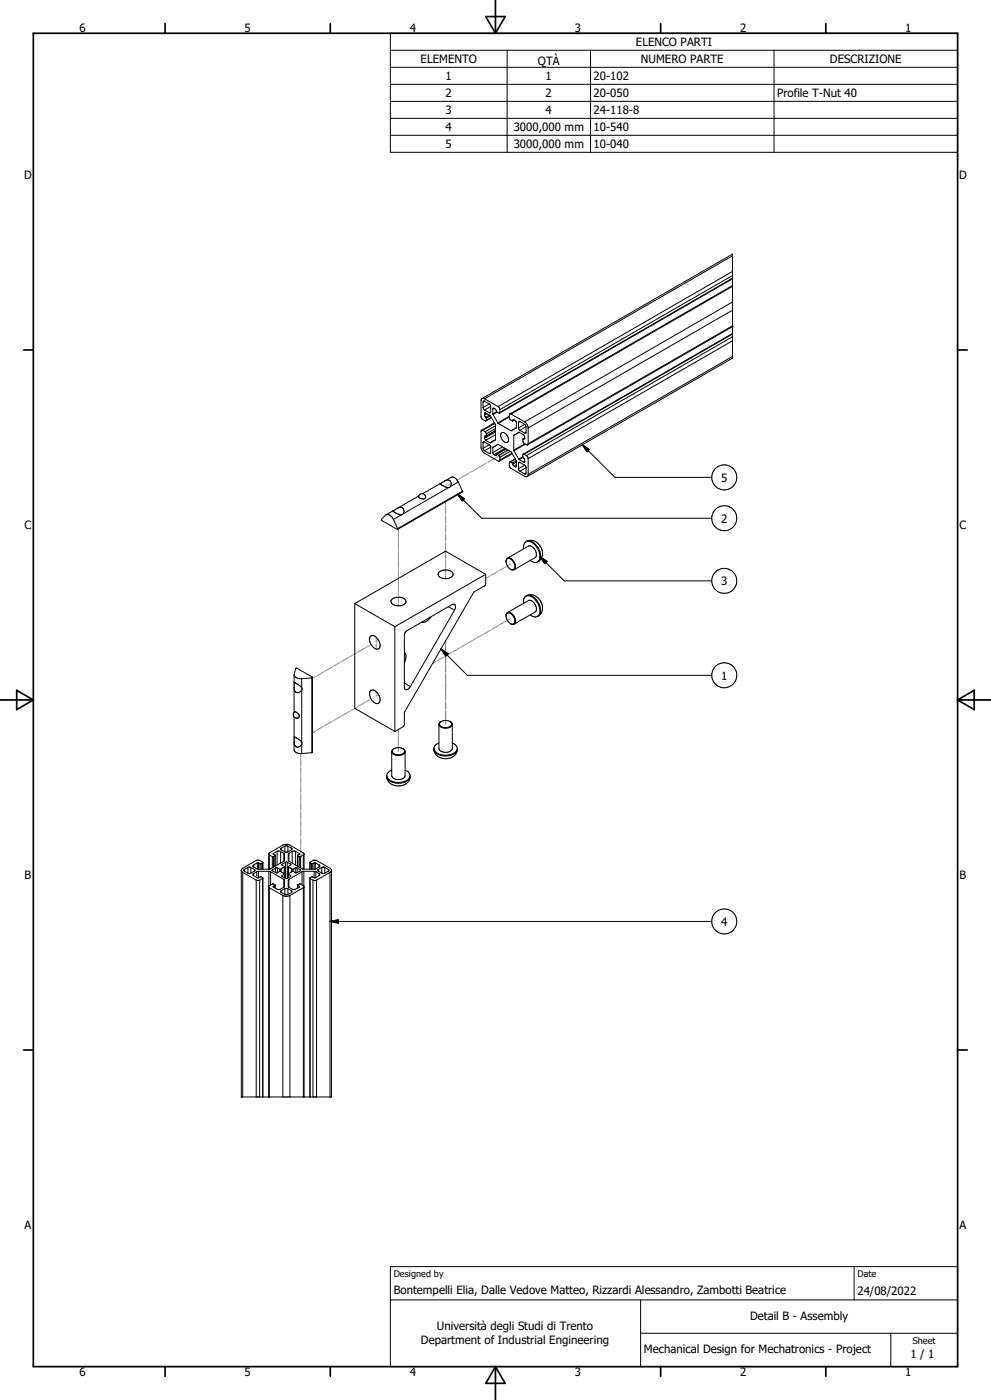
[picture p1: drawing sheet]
<svg xmlns="http://www.w3.org/2000/svg" width="297mm" height="420mm" viewBox="0 0 297 420" stroke-linecap="round" stroke-linejoin="round" font-family="sans-serif">
<g fill="none" stroke="#8c8c8c" stroke-width=".3">
<path d="M145.7 139l-2 1.2M146 138.8h.1M148.3 137.5l-2 1.2M148.5 137.3h.1M150.9 136l-2.1 1.2M151.2 135.8l-.1 .1M152.4 135.1l-1 .6M119.4 158.7v1M119.4 160h.1M133.6 150.5v1.1M133.6 151.8v.1M133.6 152.1v2.1"/>
<path d="M133.6 154.5h.1M133.6 154.8v2.1M133.6 157.2h.1M133.6 157.5v2.1M133.6 159.9h.1M133.9 145.8l-.4 .2M134.7 145.3l-.4 .3M138 143.4l-1 .6M138.3 143.3h.1M140.6 142l-2 1.1M140.9 141.8h-.1M143.2 140.5l-2.1 1.1"/>
<path d="M143.4 140.3h.1M119.4 160.3v2.1M119.4 162.7h.1M119.4 163v2.1M119.4 165.4h.1M119.4 165.7v2.1M119.4 168v.1M119.4 168.3v2.1M119.4 170.7h.1M119.4 171v2.1M119.4 173.4h.1M119.4 173.7v2.1"/>
<path d="M119.4 176v.1M119.4 176.4v2.1M119.4 178.7v.1M119.4 179v1.6M133.6 160.2v2.1M133.6 162.5v.1M133.6 162.8v2.1M133.6 165.2v.1M133.6 165.5v2.1M133.6 167.9h.1M133.6 168.2v2.1M133.6 170.6h.1"/>
<path d="M133.6 170.9v1.6M133.6 172.8v.8M146.5 172.9l-.9 .6M146.8 172.8h.1M149 171.5l-1.9 1.1M149.3 171.4h.1M151.5 170.1l-2 1.1M151.8 169.9h-.1M153 169.2l-1 .6M99.8 199.9l-.1 .1M101.9 198.7l-1.9 1.1M102.2 198.6h.1"/>
<path d="M104.4 197.3l-1.9 1.1M104.7 197.1l-.1 .1M106.8 195.9l-1.9 1.1M107.1 195.7v.1M109.3 194.5l-2 1.1M109.6 194.3h-.1M110.7 193.6l-.9 .6M112.8 191.2v1.2M112.8 192.7v.1M112.8 193.1v1.2M113 192.3l-.2 .2M113.5 192l-.3 .2"/>
<path d="M119.4 180.9v.9M130.6 198.5l-1 .5M130.8 198.3v.1M132.9 197.2l-1.8 1M133.2 197h-.1M133.6 192.3v1.1M133.6 193.6v.1M133.6 194v2.1M133.6 196.4h.1M133.6 196.7v2.2M133.6 199.2h.1M133.6 199.5v2.2"/>
<path d="M135.2 195.8l-1.8 1.1M135.5 195.7h.1M137.6 194.5l-1.9 1M137.8 194.3h.1M139.9 193.1l-1.8 1.1M140.2 193h-.1M142.2 191.8l-1.8 1M142.5 191.6h.1M144.6 190.4l-1.8 1.1M144.9 190.3h-.1M146.9 189.1l-1.8 1M147.2 188.9h-.1"/>
<path d="M149.3 187.7l-1.9 1.1M149.5 187.6h.1M151.6 186.4l-1.9 1M151.8 186.2h.1M153 185.5l-.9 .6M94.6 202.9l-.9 .6M94.6 219.3l-.9 .5M94.9 202.8h-.1M94.9 219.1h-.1M97.1 201.5l-2 1.1M97.1 217.9l-2 1.1M97.3 201.4h.1"/>
<path d="M97.3 217.7h.1M99.5 200.1l-1.9 1.1M99.5 216.5l-1.9 1.1M99.8 216.3h-.1M101.9 215l-1.9 1.2M102.2 214.9h.1M104.4 213.6l-1.9 1.1M104.7 213.5h-.1M106.8 212.2l-1.9 1.1M107.1 212.1h.1M109.3 210.8l-2 1.1M109.6 210.6l-.1 .1"/>
<path d="M110.7 210l-.9 .5M112.8 207.5v.4M112.8 208.4v.4l.2-.1M113.5 208.4l-.3 .1M119.4 218.8v1.3M133.6 202h.1M133.6 202.3v2.1M133.6 204.7h.1M133.6 205v2.2M133.6 207.5h.1M133.6 207.8v2.2M133.6 210.3h.1"/>
<path d="M133.6 210.6v2.1M133.6 213v.1M133.6 213.3v2.2M133.6 215.8h.1M133.6 216.1v1.1M90.1 226.1v1M90.1 227.4h.1M90.1 227.7v2M90.1 230h.1M90.1 230.3v2.1M90.1 232.6v.1M90.1 232.9v2.1"/>
<path d="M90.1 235.3h.1M90.1 235.6v2.1M90.1 237.9v.1M90.1 238.2v2.1M119.4 220.4v.1M119.4 220.8v2.6M119.4 223.7h.1M119.4 224.1v1.3M90.1 240.6h.1M90.1 240.9v2.1M90.1 243.2v.1M90.1 243.5v2.1"/>
<path d="M90.1 245.8v.1M90.1 246.1v2.1M90.1 248.5h.1M90.1 248.8v2.1M90.1 251.1v.1M90.1 251.4v2.1M90.1 253.8h.1M90.1 254.1v2.1M90.1 256.4v.1M90.1 256.7v2.1M90.1 259.1h.1M90.1 259.4v1"/>
</g>
<g fill="none" stroke="#000" stroke-width=".3">
<path d="M117 10h170v35.7h-170zM117 15.1h170M152 15.1v30.6M177 15.1v30.6M232 15.1v30.6M117 20.2h170M117 25.3h170M117 30.4h170M117 35.5h170M117 40.6h170M219.5 76.7l-74.3 42.9M219.5 98h.1"/>
<path d="M219.5 97.7l-61.2 35.4M219.5 93.1l-61.2 35.3M219.5 90.6l-62.2 36M219.5 85.9l-66.3 38.3M219.5 83.5l-69.7 40.2M219.5 82.7l-69.7 40.2M219.5 81.4l-70.2 40.6M219.5 98l-61.4 35.5M219.5 85.6l-66.7 38.6M219.5 83.6l-69.8 40.4M144.5 119.6l75-43.4v31.2l-61.5 35.6M144.5 119.6l-.3 .4v5.1l.5 .8 1 .4"/>
<path d="M144.5 119.6h.7M145.2 119.6l4.1 2.4M219.5 101l-61.7 35.7M219.5 106.9l-61.2 35.4M219.5 102.2l-61.2 35.4M219.5 100.2l-62.4 36.1M219.5 100l-62.7 36.2M144.3 129.1h.4M144.3 129.1l-.1 5.3 .3 .8 .7 .8 4.5 2.4M144.7 129.1l.8 .5 .2 .5M144.8 134.5l.4 .7M144.8 122.2l.4 .8"/>
<path d="M144.8 120.6v1.6M144.8 132.8v1.7M145.2 135.2l1.4 .8M145.2 123l1.4 .8M145.2 120.3l-.4 .3M145.2 120.3h-.2l-.2 .3M145.2 131.5l.4 .6M145.2 124.1v.4M145.2 131.1v.4M145.2 132.6l1.4 .8M145.2 132.6l-.4 .2M145.2 132.6h-.2l-.2 .2"/>
<path d="M145.2 120.3l1.4 .9M145.2 124.5l.4 .6M145.6 130.9l-.4 .2M145.6 125.1l.1 1M145.6 123.9l1.3 .8 1.5 2.6 .1 4.6M145.6 123.9l-.4 .2M145.6 132.1l1.3 .7M145.7 130.1v.7l-.1 .1M145.7 126.1v.2M145.9 124.1l-.7 .4M146.6 133.4l-1.8 1.1M146.6 121.2l-1.8 1"/>
<path d="M146.6 121.2l.5 .7M146.6 124.5l-1 .6M146.6 133.4l.5 .8M147 124.7l-1.3 .7M147.1 121.9v1.6M147.1 134.2v1.6M147.1 135.8l-.5 .2M147.1 135.8l-.1 .2h-.4M147.1 134.2l-1.9 1M147.1 121.9l-1.9 1.1M147.1 123.5l-.5 .3M147.1 123.5l-.1 .3h-.4"/>
<path d="M147.2 125.2l-1.5 .9M147.3 125.3l-1.7 1M147.8 124.4l1.4 2.5M148.1 136.4l.3 .2M148.1 122.5l-.4 .1 .1 1.8M148.1 122.5l-.4 .2M148.2 126.8l-3.9 2.3M148.3 127.1l-3.6 2M148.5 129.6l-3.3 1.9M148.5 130.4l-2.9 1.7M148.5 129.2l-2.8 1.6M148.5 128.5l-2.8 1.6"/>
<path d="M148.5 127.7l-3.1 1.8M148.5 131.9l-1.6 .9M148.5 129.3l-2.8 1.6M148.7 136.4l-.3 .2M148.8 136.2l.1 .1M148.8 136.2l-.1 .2M148.8 123.5l-1.1 .7M148.9 136.3l.6 .3M149 123.6l-1.2 .8M149.2 126.9l.1 .1M149.3 122l.5 .7-.1 1.3-.8-.4-.3-.7-.5-.4M149.3 133.3l-1.6 .9v1.7l.4 .5"/>
<path d="M149.3 133.3l-1.6 1M149.3 133.3l3.9 2.3 1.6 2.7v1.5M149.3 127l3.8 2.2M149.5 136.6l.3 .5-.1 1.3M150.3 129.9a1.73 1.73 0 0 1 2.1 2 .8 .8 0 0 1-.5 .9 .8 .8 0 0 1-1-.4 2.04 2.04 0 0 1-.6-2.5zM150.6 134.1l-2.9 1.7M151.3 134.5l-3.2 1.9M151.6 134.6l-2.8 1.6M151.7 134.7l-2.8 1.6M152.2 135l-2.7 1.6M152.7 125.1l-3.4 1.9M152.7 124.9l-3.5 2"/>
<path d="M152.8 124.2l-.1 .2 .1 1.4 .8 .5 .5-.3M152.8 124.2h.4M152.9 135.4l-3.1 1.8M153 138.6l.5 .3M153 138.6l-.3 .1v1.1l.3 .7 4.3 2.4 .7 .1M153.2 124.2l4.1 2.4M153.4 135.9l-3.6 2.1M153.5 138.9l.2 .3M153.5 136.1l-3.8 2.3M153.7 139.2l.4 .6M153.7 126.2h.1M153.7 126.2l-.1 .1"/>
<path d="M154 135.2l1.5 2.5M154.1 126l-.4 .2M154.1 139.8l.3 .2M154.1 126l.6 .6 .1 1.7-1.7 .9M154.4 137.6l-1.6 1M154.5 137.7l-1.5 .9M154.7 138.2l-1.2 .7M154.8 139.8l-.4 .2M154.8 139.4l-.7 .4M154.8 138.6l-1.1 .6M154.8 128.3l-1.7 .9M155.4 126.7v1.7"/>
<path d="M155.4 139v1.6M155.4 128.4l.4 .7M155.5 137.7l.1 .2M155.6 129.7l-1.6 .9v4.6M155.6 129.7l1.5 .9 .2 .9M155.6 137.9l1.3 .7M155.6 129.7l-1.6 .9M155.8 138.7l-.4 .3M155.8 138.7h-.3l-.1 .3M155.8 126.5l-.4 .2M155.8 126.5l-.2-.1-.2 .3M155.8 126.5l1.5 .8"/>
<path d="M155.8 138.7l1.5 .8M155.8 129.1l1.5 .8M156.7 137.2l.5 .5 .1 .7M156.7 137l-1.2 .7M156.7 137.2l-1.1 .7M156.8 131.6v1.2l1.3 .7M156.8 131.6l.1 .1M156.8 136.2l.3 .1M156.8 136.2l-.1 1M157.1 136.3l.7 .4M157.3 139.5l-1.9 1.1M157.3 138.4l-.4 .2"/>
<path d="M157.3 127.3l-1.9 1.1M157.3 127.3l.4 .6v1.9l-.4 .1M157.3 139.5l.4 .6v2l-.4 .1M157.3 131.5l-.4 .2M157.3 126.6a2.32 2.32 0 0 1 1 1.8M157.3 131.4l-.5 .2M157.3 133.1l-3.3 2M157.5 133.2l-3.5 2M157.7 129.7l-.4 .2M157.7 128l-1.9 1.1M157.8 136.7l.5 .7v4.9M158.3 128.4l-.2 5.1"/>
<path d="M174.5 133.4l9.8 9.8h29M174.5 133.4l2.1 1.4-.6 .8zM115.8 154.4l-1.4 1.4v.3l4.7 2.7M115.8 154.4a1.96 1.96 0 0 1 2.1 1.4M117.8 153.3l1.4 .9 1 .3M117.8 153.3h.1M117.8 153.2l.8-.4a1.48 1.48 0 0 1 2.3-.2l.2 .8-.2 .7M117.8 153.2v.1M117.8 153.2l-2.1 1.2M117.9 155.8l1.3 2.8M119.2 158.8h-.1M119.2 158.6v.1"/>
<path d="M119.2 158.7v.1M120.2 154.5l-2.3 1.3M120.9 154.1l-.7 .4M125.5 148.9v.2M125.5 148.8l-6.5 3.7M127.3 148.5l.2 .2M127.4 148.7a1.07 1.07 0 0 0-1.1-.6 1.07 1.07 0 0 0-.9 1M127.4 148.7l.1 .4M127.5 148.7a.82 .82 0 0 1-.4 1 .82 .82 0 0 1-1-.2l-.6-.4M131.9 145.2l1.5 .8 1 .3M131.9 145.1v.1M131.9 145.1a3.6 3.6 0 0 1 2.9-.9 1.41 1.41 0 0 1 .2 1.8"/>
<path d="M131.9 145.1h.1M131.9 145.1l-5.2 3M133.2 144.4l2-1.2a1.96 1.96 0 0 1 2.1 1.4M134.4 146.3l-13.5 7.8M135 146l-.6 .3M137.1 148.2l7.3 7.3h68.9M137.1 148.2l2.1 1.4-.7 .7zM137.3 144.6l-2.3 1.4M137.3 144.6l1.3 2.7M138.6 147.3v.3l-19.4 11.2M138.6 147.3l-19.4 11.3M155.4 140.6l.4 .8"/>
<path d="M155.8 141.4l1.5 .8M157.7 140.3l-1.9 1.1M157.7 141.9l-.4 .3M158.3 142.3l-.3 .7M117.4 179.9a2.85 2.85 0 0 1 4.2 .4 2.08 2.08 0 0 1-2.8 1.4 1.3 1.3 0 0 1-1.4-1.8zM131.7 171.5a2.92 2.92 0 0 1 4.1 .7 2.24 2.24 0 0 1-3.2 1.3 1.13 1.13 0 0 1-1.1-.7 1.13 1.13 0 0 1 .2-1.3zM145.6 172.3l-.1 3.1-3.6 2.4-20.6 35.7-.3 4.3-2.7 1.6M145.6 172.3l-27.3 15.7M145.6 172.3l-12.1-6.9-27.2 15.7M151.7 168.5a.99 .99 0 0 1 .7-1.2 .99 .99 0 0 1 1.2 .6 2.04 2.04 0 0 1 .4 3l-1-.1M151.7 168.4a3 3 0 0 0 1.3 2.4M151.7 168.4a.89 .89 0 0 1 .6-.9 .89 .89 0 0 1 1 .4 2.05 2.05 0 0 1 .6 3h-.7"/>
<path d="M152.1 167.4l6.3-3.6a2.39 2.39 0 0 1 2.1 3.4l-6.4 3.7M153 170.8h.1M157.8 162.5a3.8 3.8 0 0 1 3.8 3.1 3 3 0 0 1-.2 2.7M157.8 178.8a3.5 3.5 0 0 1 3.6 2.7 2.71 2.71 0 0 1-.4 3.5h-1.1l-1-.5M157.8 162.4l-.2 .1M157.8 178.7l-.2 .1M158 162.3a3.7 3.7 0 0 1 4 1.6 3.7 3.7 0 0 1-.4 4.3l-.1 .2M158 178.6a3.7 3.7 0 0 1 4.5 4.4l-.4 1.1-.8 .7M158 162.3a1.94 1.94 0 0 0-1.1 2.3M158 178.6a1.94 1.94 0 0 0-1.1 2.4M158 178.6a4.1 4.1 0 0 1 4 3.8 2.16 2.16 0 0 1-.7 2.4M158 162.3l-.2 .1"/>
<path d="M158 162.3a4.1 4.1 0 0 1 4 3.8 2.17 2.17 0 0 1-.7 2.4M158 178.6l-.2 .1M158.9 168.1a1.82 1.82 0 0 0 2.5 .2M161.3 168.5l-.2 .1M161.5 168.4l-.2 .1M161.8 167l7.3 7.2h44.2M161.8 167l2.2 1.4-.7 .7zM106.3 181.1v31.4l12 6.9M106.3 181.1l12 6.9M111 190.9a1.9 1.9 0 0 1 2.6 1.5 1.4 1.4 0 0 1-.6 2.3 2.92 2.92 0 0 1-2-3.8zM118.3 188v31.4M121.2 195.7a2.83 2.83 0 0 1 0 3.2"/>
<path d="M129.2 185a2.9 2.9 0 0 1-2.8 1.6M132.2 194.7l7.9 7.9h73.2M132.2 194.7l2.1 1.4-.7 .7zM134.4 182l1.8 1.1M136.2 183.1a.96 .96 0 0 0 .4-1.1 .96 .96 0 0 0-.9-.7l-14.3 8.4-.2 .6v15.8a.76 .76 0 0 0 .6 .8 .76 .76 0 0 0 .9-.5l.3-.4M136.2 183.1l-13.2 22.9M151.7 184.7v.1M151.7 184.8a2.82 2.82 0 0 0 1.3 2.3M151.7 184.8a.99 .99 0 0 1 .7-1.1 .99 .99 0 0 1 1.2 .6 2.04 2.04 0 0 1 .4 3l-1-.2M151.7 184.5a.81 .81 0 0 1 .6-.6 .81 .81 0 0 1 .8 .2 2.12 2.12 0 0 1 .8 3.1l-.9-.1M152.1 183.8l6.3-3.6a2.39 2.39 0 0 1 2.3 2.9l-.3 .5-6.3 3.6M161.3 184.8l-.2 .1"/>
<path d="M88.1 215l.6 .4 .8-.1M88.1 204.8l1.3 .6 1 .9M88.1 202.5v11.2M88.1 215.1v9.8a1.92 1.92 0 0 0 2.3 1.2M88.1 206.3a1.2 1.2 0 0 0 .8 1.5 1.2 1.2 0 0 0 1.5-.8M88.1 202.5l.5-1.9 .4-.2 4.7 2.8M88.1 202.5a1.93 1.93 0 0 0 2.3 1.1M88.3 213.5l-.1 .1M88.3 213.5h.1M88.3 213.5l.4 .1a1.1 1.1 0 0 1 .7 1.7l-.6 .1M88.3 213.5l-.4 .6 .2 .9M90.4 206.3v.7"/>
<path d="M90.4 203.6v2.7M90.4 207v15.7M93.4 203.4v22.4M93.4 203.4l-3 .2M93.7 203.2l-.3 .2M93.7 203.2v22.5l-.3 .1M111 207.2a1.69 1.69 0 0 1 2.5 1.2 1.73 1.73 0 0 1-.3 2.7 2.85 2.85 0 0 1-2.2-3.9zM121.2 204.9l1.8 1.1M131.6 217.4a2.42 2.42 0 0 0 3.9 0M131.9 216.7a2.31 2.31 0 0 1 3.5 .5 2.23 2.23 0 0 1-3.7 .1zM132.2 216.4l-.6 .8v7.3a2.31 2.31 0 0 0 4 0l-.1-7.3-.6-.8M88.1 221.1l1.3 .6 1 1"/>
<path d="M88.1 222.6a1.2 1.2 0 0 0 .8 1.5 1.2 1.2 0 0 0 1.5-.8M90.4 222.7v.6M90.4 223.3v2.8M93.4 225.8l-3 .3M115.9 232.9a3.3 3.3 0 0 0 4 2 3.1 3.1 0 0 0 3-1.7M115.9 232.9a3.6 3.6 0 0 0 5.6 2.4l.9-.9 .5-1.3M115.9 232.9a3.8 3.8 0 0 0 4.6 1.7 2.73 2.73 0 0 0 2.4-1.7M117.4 231.1a1.98 1.98 0 0 0-1.5 1.8M117.4 225.6a2.42 2.42 0 0 0 4 0M117.7 224.9a2.49 2.49 0 0 1 3.6 .3 1.93 1.93 0 0 1-3 1.1 .89 .89 0 0 1-.6-1.4zM118.1 224.6l-.7 .8v7.3a2.31 2.31 0 0 0 4 0v-7.3l-.6-.8M120.7 224.6h.1"/>
<path d="M121.4 231.1a1.93 1.93 0 0 1 1.5 2M122.9 232.9v.3M130.1 224.8a3.3 3.3 0 0 0 3.9 2 3 3 0 0 0 3.1-2M130.1 224.5a3.6 3.6 0 0 0 5.5 2.6 2.63 2.63 0 0 0 1.5-2.3M131.6 222.9a1.68 1.68 0 0 0-1.6 1.7 1.68 1.68 0 0 0 1.6 1.6 4.6 4.6 0 0 0 5.4-1.2 1.74 1.74 0 0 0-1.4-2.1M137.1 224.5v.3M76 259.5v.6M76 259.5l-.2 .3 .2 .3M77.1 258.8h.4M77.1 258.8v1.9M77.1 258.8l-1.1 .7M77.5 258.8v2"/>
<path d="M77.5 258.8l.4 .3M77.9 259.1h.4M77.9 259.1v1.7M78.3 259.1v1.7M78.7 258.8v2M78.7 258.8l-.4 .3M78.8 258.7l-1.1-.6h-.8l-4.2 2.4-.4 .6M78.8 258.7l-.1 .1M78.8 258.7v2.1M80.5 256.2l.2-.3 4.8-2.6 1.2 .1 4.4 2.8M80.5 256.2v4.6M80.5 256.2l.2 .3"/>
<path d="M80.7 256.5v4.3M80.7 256.5l.9 .5M81.6 257h.4M81.6 257v3.3M81.9 256.2h.1M81.9 256.2v.1M81.9 256.1v.2M81.9 256.1v.1M81.9 256.3l.5 .2M82 257v3.1M82.4 256.7v3.2M82.4 256.5v.1"/>
<path d="M82.4 256.7l-.4 .3M82.4 256.6h.1M82.5 256.6l-.1 .1M82.5 256.6v3.2M83 255.4l-1.1 .7M83 255.4h1.1M83 255.4v4.1M84.1 255.4l.9 .6M84.1 255.4v3.5M84.3 254.9l1.1 .6M84.3 254.4v.5M84.3 254.4l-.2 .3 .2 .2"/>
<path d="M84.6 259.2v.3M84.6 259.5l.7 .5M85 256l.3 .3v1.8l-.3 .3M85 258.4l-4 2.3h-3.9M85 256v2.4M85.4 255.5h.9M85.4 253.8v1.7M85.4 253.8l-1.1 .6M85.4 253.8h.9M85.6 258.7v4.8M85.6 258.7l-1 .5M85.6 258.7h.5"/>
<path d="M86.1 258.7v4.8M86.1 258.7l.9 .5M86.3 253.8v1.7M86.3 253.8l1 .6M86.6 256l-.2 .3v1.8l.2 .3M86.6 256v2.4M86.6 258.4l4.3 2.4M87 259.5l-.7 .5v3.4M87 259.2v.3M87.3 254.9l-1 .6M87.3 254.4v.5M87.3 254.4l.2 .2-.2 .3"/>
<path d="M87.6 255.4v3.5M87.6 255.4l-1 .6M87.6 255.4h1M88.6 255.4v4.1M88.6 255.4l1.1 .7M89.2 256.6l.1 .1M89.2 256.6v3.2M89.2 256.6h.1M89.3 256.7v3.2M89.3 256.5l-.1 .1M89.3 256.7l.4 .3M89.7 257v3.1"/>
<path d="M89.7 257h.3M89.7 256.1v.2M89.7 256.1l.1 .1M89.7 256.3l-.4 .2M89.8 256.2l-.1 .1M89.8 256.2h.1M90 257v3.3M90.9 256.5v4.3M90.9 256.5l-.9 .5M91.1 256.2l-.2 .3M91.1 256.2v4.6M92.9 258.7l1.1-.6h.7l4.2 2.4 .4 .6"/>
<path d="M92.9 258.7v.1M92.9 258.7v2.1M92.9 258.8v2M92.9 258.8l.4 .3M93.3 259.1v1.7M93.3 259.1h.4M93.7 259.1v1.7M94.2 258.8v2M94.2 258.8l-.5 .3M94.2 258.8h.3M94.5 258.8v1.9M94.5 258.8l1.1 .7"/>
<path d="M95.6 259.5v.6M95.6 259.5l.2 .3-.2 .3M72.3 261.1l.4 .6M72.3 261.1v68M72.7 261.7l4.1 2.3M72.7 261.7v67.4M73.3 261.3l1 .7M73.3 260.8v.5M73.3 260.8l-.2 .3 .2 .2M74.3 262h.9M74.3 260.2h.9M74.3 260.2v1.8"/>
<path d="M74.3 260.2l-1 .6M75.2 260.2l1.1 .6M75.2 260.2v1.8M76 262.7l1.5 .6M76 262.1v.6M76 262.1l-.2 .3 .2 .3M76 260.1l1.1 .6M76.3 260.8v.5M76.3 260.8l.1 .3-.1 .2M76.3 261.3l-1.1 .7M76.8 264h1M76.8 264v65.1"/>
<path d="M77 261.5v1.7M77 261.5l-1 .6M77.5 263.3l.6-.3 .7 .4M77.5 261.4h3.1M77.5 261.4v1.9M77.5 261.4l-.5 .1M77.8 264v65.1M78.7 263.5v65.6M78.7 263.5l-.9 .5M78.8 263.4l-.1 .1M78.8 263.4v65.7M80.5 266l.2 .3"/>
<path d="M80.5 266v63.1M80.6 261.4l.5 .1M80.6 261.4v4.4M80.7 266.3l4.1 2.3M80.7 266.3v62.8M81.1 261.5l3.9 2.3M81.1 261.5v4M81.7 261.2l.9 .6M81.7 260.9v.3M81.9 265.9v.2M81.9 266.1l1.7 .8 1.4-.7M82.4 265.4l-.7-.3-1.2 .9"/>
<path d="M82.4 265.4v.1M82.4 265.6v.8M82.4 265.6l-.5 .3M82.4 265.5h.1M82.4 265.6h.1M82.5 265.5l-.1 .1M82.5 265.5v.9M82.6 261.8h.6M82.6 260.4v1.4M82.6 260.4l-.9 .5M82.6 260.4h.6M83.2 260.4v1.4"/>
<path d="M83.2 260.4l.6 .4M83.8 261.4h.4M83.8 261.4l-.6 .4M83.8 260.8v.6M84.2 261.4h.1M84.3 261.4l.9 .6M84.3 260.7v.7M84.3 267.2v.5M84.3 267.2l-.2 .3 .2 .2M84.3 267.7l1.1 .7M84.6 262.9l1 .6M84.6 262.6v.3"/>
<path d="M84.8 268.6l.7 .3 1.4-.3M84.8 268.6v60.5M85 263.8l.3 .3v1.8l-.3 .3M85 263.8v2.4M85.2 262l.1 .1M85.2 260.2l-1.1 .6h-.3M85.2 260.2v1.8M85.3 262.2v1.1M85.3 262.2l-.7 .4M85.3 262.1h.1M85.3 260.1l-.1 .1M85.3 262.1v.1"/>
<path d="M85.3 260v3.4M85.3 260v.1M85.4 266.6v1.8M85.4 266.6l-1.1 .6M85.4 266.6h.9M85.4 268.4h.9M85.6 263.5h.5M86.3 266.6v1.8M86.3 266.6l1 .6M86.3 262.2h.1M86.3 260.1l.2 .1M86.4 262.2v1.1"/>
<path d="M86.4 262.2l.6 .4M86.5 262l-.2 .1M86.5 260.2v1.8M86.5 260.2l.9 .5M86.6 263.8l-.2 .3v1.8l.2 .3M86.6 263.8v2.4M86.9 268.6v60.5M87 262.6v.3M87 262.9l-.9 .6M87.3 267.2v.5M87.3 267.2l.2 .2-.2 .3M87.3 267.7l-1 .7"/>
<path d="M87.4 260.7l.4 .1M87.4 261.4l-.9 .6M87.4 260.7v.7M87.5 261.4h.3M87.5 261.4h-.1M87.8 260.8v.6M87.8 261.4l.7 .4M88.5 261.8h.5M88.5 260.4v1.4M88.5 260.4l-.7 .4M88.5 260.4h.5M89 260.4v1.4"/>
<path d="M89 260.4l1 .5M89.2 265.5v.1M89.2 265.5v.9M89.2 265.6h.1M89.2 265.5h.1M89.3 265.4l.6-.3 1.2 .9M89.3 265.6v.8M89.3 265.4l-.1 .1M89.3 265.6l.4 .3M89.7 265.9v.2M89.7 266.1l-1.6 .8-1.5-.7M90 261.2l-1 .6"/>
<path d="M90 260.9v.3M90.5 261.5v4M90.5 261.5l-3.9 2.3M90.9 266.3v62.8M90.9 266.3l-4 2.3M91.1 261.4v4.4M91.1 261.4l-.6 .1M91.1 261.4h3.1M91.1 266l-.2 .3M91.1 266v63.1M92.9 263.4v.1M92.9 263.4v65.7"/>
<path d="M92.9 263.5v65.6M92.9 263.5l.9 .5M93.8 264v65.1M93.8 264h1.1M94.2 261.4v1.9M94.2 261.4l.5 .1M94.2 263.3l-.7-.3-.6 .4M94.5 260.7l-3.6 .1M94.7 261.5v1.7M94.7 261.5l.9 .6M94.9 264v65.1M95.4 261.3l1 .7"/>
<path d="M95.4 260.8v.5M95.4 260.8l-.2 .3 .2 .2M95.6 262.1v.6M95.6 262.1l.2 .3-.2 .3M95.6 262.7l-1.4 .6M95.6 260.1l-1.1 .6M96.4 262h1M96.4 260.2h1M96.4 260.2v1.8M96.4 260.2l-1 .6M97.4 260.2l1 .6M97.4 260.2v1.8"/>
<path d="M98.4 260.8v.5M98.4 260.8l.2 .2-.2 .3M98.4 261.3l-1 .7M98.9 261.7v67.4M98.9 261.7l-4 2.3M98.9 276.4h114.4M98.9 276.4l2.5-.5v1zM99.3 261.1v68h-27M99.3 261.1l-.4 .6M72.3 329.1h.1M80.5 329.1h.1M117 380h170v30h-170z"/>
<path d="M256 380v10M117 390h170M192 400h95M192 390v20M267 400v10"/>
<circle cx="217.1" cy="143.2" r="3.7"/>
<circle cx="217.1" cy="155.5" r="3.7"/>
<circle cx="217.1" cy="174.3" r="3.7"/>
<circle cx="217.1" cy="202.6" r="3.7"/>
<circle cx="217.1" cy="276.4" r="3.8"/>
</g>
<g fill="none" stroke="#000" stroke-width=".51">
<path d="M148.5 0v10M10 10h277v400h-277zM49.5 7.1v2.9M99 7.1v2.9M145.6 5h5.8l-2.9 5zM198 7.1v2.9M247.5 7.1v2.9M7.1 105h2.9M287 105h2.9M0 210h10M5 207.1l5 2.9-5 2.9zM287 210h10"/>
<path d="M287 210l5-2.9v5.8zM7.1 315h2.9M287 315h2.9M49.5 410v2.9M99 410v2.9M148.5 410v10M148.5 410l2.9 5h-5.8zM198 410v2.9M247.5 410v2.9"/>
</g>
<path d="M174.5 133.4l2.1 1.4-.6 .8zM137.1 148.2l2.1 1.4-.7 .7zM161.8 167l2.2 1.4-.7 .7zM132.2 194.7l2.1 1.4-.7 .7zM98.9 276.4l2.5-.5v1z" fill="#000" stroke="#000" stroke-width=".3"/>
<g font-size="3.4">
<text x="23.8" y="9.6">6</text>
<text x="73.3" y="9.6">5</text>
<text x="122.8" y="9.6">4</text>
<text x="172.3" y="9.6">3</text>
<text x="221.8" y="9.6">2</text>
<text x="271.3" y="9.6">1</text>
<text x="190.6" y="13.8">ELENCO PARTI</text>
<text x="126.1" y="18.9">ELEMENTO</text>
<text x="161.2" y="19.4">QTÀ</text>
<text x="192.1" y="18.9">NUMERO PARTE</text>
<text x="248.7" y="18.9">DESCRIZIONE</text>
<text x="133.6" y="24">1</text>
<text x="133.6" y="29.1">2</text>
<text x="163.5" y="24">1</text>
<text x="163.5" y="29.1">2</text>
<text x="177.9" y="24">20-102</text>
<text x="177.9" y="29.1">20-050</text>
<text x="232.9" y="29.2">Profile T-Nut 40</text>
<text x="133.6" y="34.2">3</text>
<text x="163.5" y="34.2">4</text>
<text x="177.9" y="34.2">24-118-8</text>
<text x="133.6" y="39.3">4</text>
<text x="154" y="39.3">3000,000 mm</text>
<text x="177.9" y="39.3">10-540</text>
<text x="133.6" y="44.4">5</text>
<text x="154" y="44.4">3000,000 mm</text>
<text x="177.9" y="44.4">10-040</text>
<text x="7.2" y="53.8">D</text>
<text x="287.4" y="53.8">D</text>
<text x="216.1" y="144.5">5</text>
<text x="7.3" y="158.8">C</text>
<text x="216.1" y="156.8">2</text>
<text x="287.6" y="158.8">C</text>
<text x="216.1" y="175.6">3</text>
<text x="216.1" y="203.9">1</text>
<text x="7.3" y="263.7">B</text>
<text x="287.6" y="263.7">B</text>
<text x="216.1" y="277.7">4</text>
<text x="7.3" y="368.7">A</text>
<text x="287.6" y="368.7">A</text>
<text x="118" y="388.3">Bontempelli Elia, Dalle Vedove Matteo, Rizzardi Alessandro, Zambotti Beatrice</text>
<text x="257" y="388.4">24/08/2022</text>
<text x="224.8" y="395.9">Detail B - Assembly</text>
<text x="130.9" y="399">Università degli Studi di Trento</text>
<text x="126.2" y="403.1">Department of Industrial Engineering</text>
<text x="193" y="405.9">Mechanical Design for Mechatronics - Project</text>
<text x="272.8" y="407.5">1 / 1</text>
<text x="23.8" y="412.9">6</text>
<text x="73.3" y="412.9">5</text>
<text x="122.8" y="412.9">4</text>
<text x="172.3" y="412.9">3</text>
<text x="221.8" y="412.9">2</text>
<text x="271.3" y="412.9">1</text>
</g>
<g font-size="2.7">
<text x="118" y="383.1">Designed by</text>
<text x="257" y="382.9">Date</text>
<text x="273.6" y="403.1">Sheet</text>
</g>
</svg>
